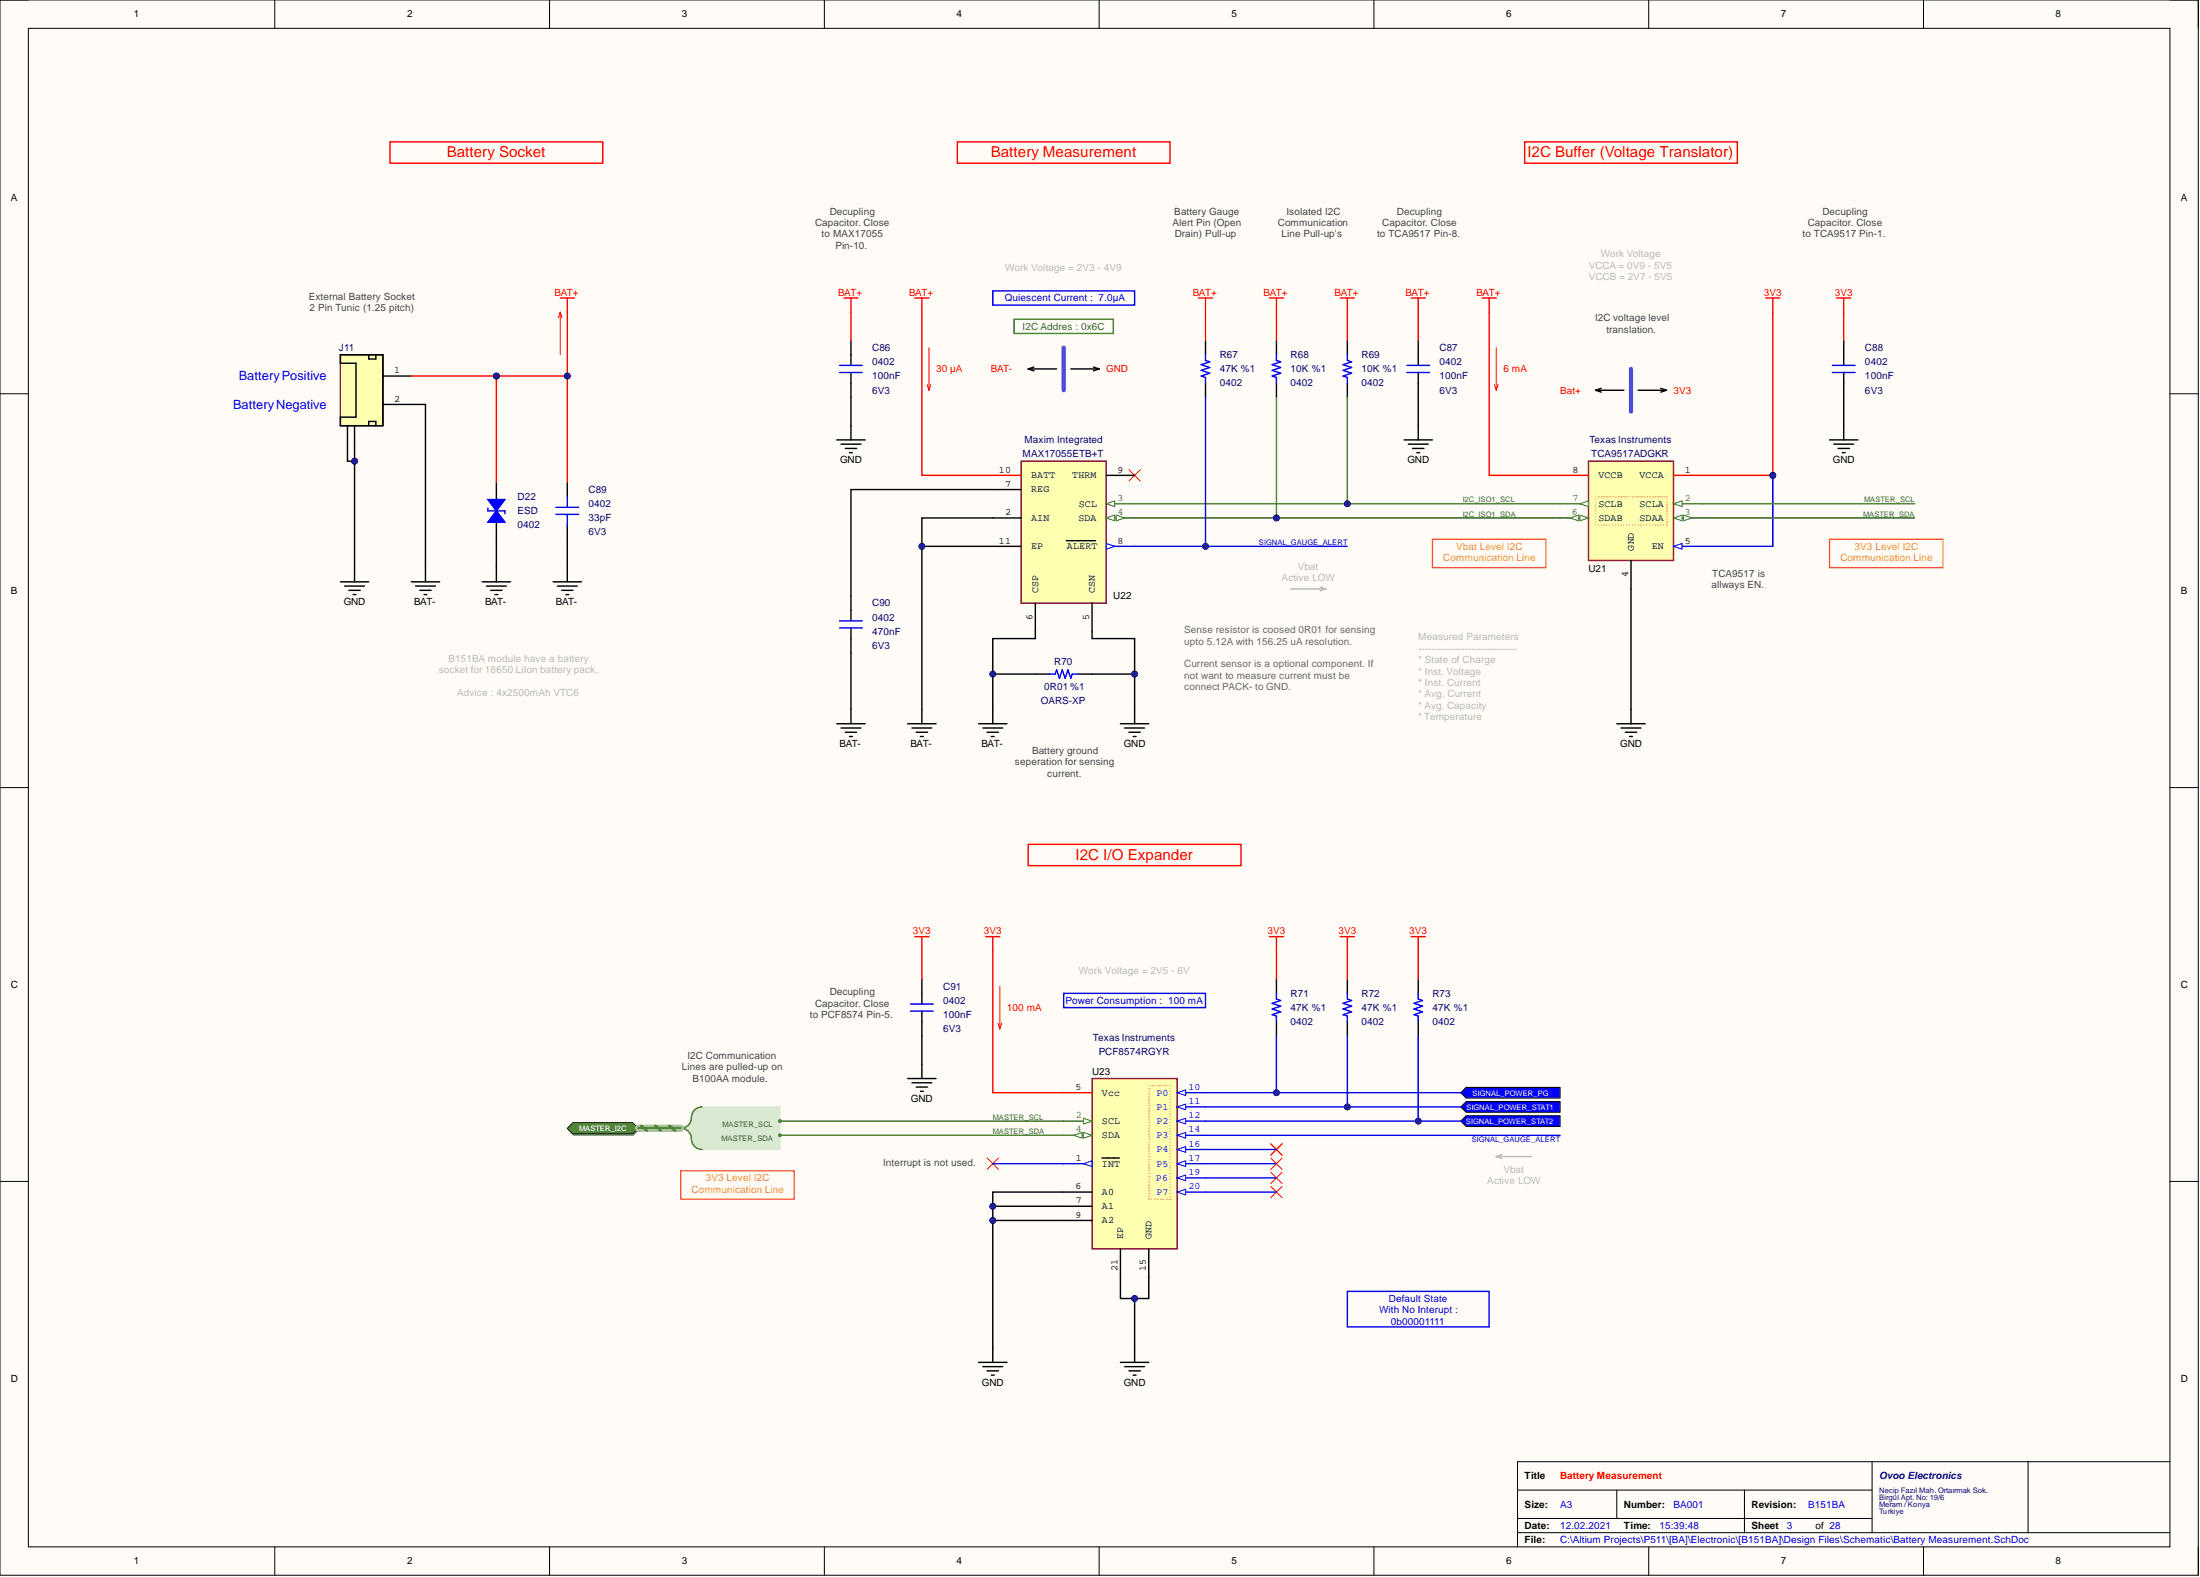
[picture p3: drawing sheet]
<svg xmlns="http://www.w3.org/2000/svg" width="393mm" height="282mm" viewBox="0 0 393 282" stroke-linecap="round" stroke-linejoin="round" font-family="sans-serif">
<path d="M0 0h393v281.6h-393z" fill-rule="evenodd" fill="#fffcf8"/>
<path d="M0 0h393v281.6h-393z" fill="none" stroke="#000" stroke-width=".18"/>
<path d="M5.1 5.1h382.9v271.4h-382.9z" fill-rule="evenodd" fill="#fffcf8"/>
<g fill="none" stroke="#000" stroke-width=".18">
<path d="M0 0h5.1M49.1 0v5.1M98.3 0v5.1M147.4 0v5.1M196.5 0v5.1M245.7 0v5.1M294.8 0v5.1M343.9 0v5.1M388 0h5v5.1M5.1 5.1h382.9v271.4h-382.9zM0 70.4h5.1M388 70.4h5"/>
<path d="M0 140.8h5.1M388 140.8h5M0 211.2h5.1M388 211.2h5M49.1 276.5v5.1M98.3 276.5v5.1M147.4 276.5v5.1M196.5 276.5v5.1M245.7 276.5v5.1M271.3 266.3h63.4M271.3 273.9h116.7M271.3 271.4h63.4"/>
<path d="M289.1 266.3v5.1M294.8 276.5v5.1M311.9 266.3v7.6M334.7 261.3v12.6M343.9 276.5v5.1M362.6 261.3v12.6M388 261.3h-116.7v15.2M393 276.5v5.1"/>
</g>
<g fill="none" stroke="#000" stroke-width=".25">
<path d="M183.8 65.9h5.1M183.8 65.9l1.1 .4M184.9 65.6l-1.1 .3M191.4 65.9h5.1M195.5 65.6l1 .3M196.5 65.9l-1 .4M149.6 129.4h5.1M150.4 130.1h3.5M151.1 130.9h2.1M151.9 131.6h.5M152.1 126.8v2.6M162.3 129.4h5.1"/>
<path d="M163 130.1h3.6M163.8 130.9h2M164.6 131.6h.5M164.8 126.8v2.6M175 129.4h5M175.7 130.1h3.6M176.5 130.9h2M177.2 131.6h.6M177.5 126.8v2.6M200.3 129.4h5.1M201.1 130.1h3.5M201.8 130.9h2.1"/>
<path d="M202.6 131.6h.5M202.9 126.8v2.6"/>
</g>
<path d="M163.6 53.3h2.5M164.8 53.3v2.5" fill="none" stroke="#f00" stroke-width=".25"/>
<path d="M201.8 84l2.1 2M203.9 84l-2.1 2" fill="none" stroke="#f00" stroke-width=".18"/>
<path d="M181.3 57.1h17.8v2.5h-17.8z" fill="none" stroke="#38761d" stroke-width=".25"/>
<path d="M190.2 62.1v7.6" fill="none" stroke="#90f" stroke-width=".76"/>
<path d="M182.6 82.4h15.2v25.4h-15.2z" fill-rule="evenodd" fill="#ffffb0"/>
<path d="M182.6 82.4h15.2v25.4h-15.2z" fill="none" stroke="#800000" stroke-width=".25"/>
<path d="M177.5 92.6h5.1" fill="none" stroke="#000" stroke-width=".25"/>
<path d="M197.8 90h5.1" fill="none" stroke="#38761d" stroke-width=".25"/>
<path d="M197.8 90l1.5-.5v1z" fill="#f8fcff"/>
<path d="M197.8 90l1.5-.5v1z" fill="none" stroke="#38761d" stroke-width=".18"/>
<path d="M197.8 92.6h5.1" fill="none" stroke="#38761d" stroke-width=".25"/>
<path d="M197.8 92.6l1.5-.5v1z" fill="#f8fcff"/>
<path d="M197.8 92.6l1.5-.5v1z" fill="none" stroke="#38761d" stroke-width=".18"/>
<path d="M199.6 92.1l1.5 .5-1.5 .5z" fill="#f8fcff"/>
<path d="M199.6 92.1l1.5 .5-1.5 .5z" fill="none" stroke="#38761d" stroke-width=".18"/>
<path d="M177.5 97.7h5.1M197.8 85h5.1M195.3 107.8v5.1" fill="none" stroke="#000" stroke-width=".25"/>
<path d="M177.5 85h5.1" fill="none" stroke="#f00" stroke-width=".25"/>
<path d="M197.8 97.7h5.1" fill="none" stroke="#00f" stroke-width=".25"/>
<path d="M197.8 97.1l1.5 .6-1.5 .5z" fill="#f8fcff"/>
<path d="M197.8 97.1l1.5 .6-1.5 .5z" fill="none" stroke="#00f" stroke-width=".18"/>
<path d="M177.5 87.5h5.1M190.6 96.6h5.3M152.1 106.5v4.5M152.1 112.2v4.5M185.1 107.8v5.1M185.1 120.5h2.5M192.7 120.5h2.6" fill="none" stroke="#000" stroke-width=".25"/>
<path d="M150.1 111h4.1M150.1 112.2h4.1M187.6 120.5h1.1l.2-.8 .5 1.5 .5-1.5 .5 1.5 .5-1.5 .5 1.5 .3-.7h1" fill="none" stroke="#00f" stroke-width=".25"/>
<path d="M256.1 96.4h20.3v5.1h-20.3zM327.1 96.4h20.3v5.1h-20.3z" fill="none" stroke="#f90" stroke-width=".25"/>
<path d="M284 82.4h15.2v17.8h-15.2z" fill-rule="evenodd" fill="#ffffb0"/>
<path d="M284 82.4h15.2v17.8h-15.2z" fill="none" stroke="#800000" stroke-width=".25"/>
<path d="M299.2 85h5.1" fill="none" stroke="#f00" stroke-width=".25"/>
<path d="M299.2 90h5.1" fill="none" stroke="#38761d" stroke-width=".25"/>
<path d="M299.2 90l1.5-.5v1z" fill="#f8fcff"/>
<path d="M299.2 90l1.5-.5v1z" fill="none" stroke="#38761d" stroke-width=".18"/>
<path d="M299.2 92.6h5.1" fill="none" stroke="#38761d" stroke-width=".25"/>
<path d="M299.2 92.6l1.5-.5v1z" fill="#f8fcff"/>
<path d="M299.2 92.6l1.5-.5v1z" fill="none" stroke="#38761d" stroke-width=".18"/>
<path d="M301 92.1l1.5 .5-1.5 .5z" fill="#f8fcff"/>
<path d="M301 92.1l1.5 .5-1.5 .5z" fill="none" stroke="#38761d" stroke-width=".18"/>
<path d="M291.6 100.2v5.1" fill="none" stroke="#000" stroke-width=".25"/>
<path d="M278.9 85h5.1" fill="none" stroke="#f00" stroke-width=".25"/>
<path d="M278.9 90h5.1" fill="none" stroke="#38761d" stroke-width=".25"/>
<path d="M282.5 90l1.5-.5v1z" fill="#f8fcff"/>
<path d="M282.5 90l1.5-.5v1z" fill="none" stroke="#38761d" stroke-width=".18"/>
<path d="M278.9 92.6h5.1" fill="none" stroke="#38761d" stroke-width=".25"/>
<path d="M282.5 92.1l1.5 .5-1.5 .5z" fill="#f8fcff"/>
<path d="M282.5 92.1l1.5 .5-1.5 .5z" fill="none" stroke="#38761d" stroke-width=".18"/>
<path d="M280.7 92.6l1.5-.5v1z" fill="#f8fcff"/>
<path d="M280.7 92.6l1.5-.5v1z" fill="none" stroke="#38761d" stroke-width=".18"/>
<path d="M299.2 97.7h5.1" fill="none" stroke="#00f" stroke-width=".25"/>
<path d="M299.2 97.7l1.5-.6v1.1z" fill="#f8fcff"/>
<path d="M299.2 97.7l1.5-.6v1.1z" fill="none" stroke="#00f" stroke-width=".18"/>
<g fill="none" stroke="#f1c232" stroke-width=".25">
<path d="M285.3 88.8h.1M285.3 89.3h.1M285.3 89.8h.1M285.3 90.3h.1M285.3 90.8h.1M285.3 91.3h.1M285.3 91.8h.1M285.3 92.3h.1M285.3 92.8h.1M285.3 93.3v.1M285.3 93.8h.1M285.8 88.8h.1"/>
<path d="M285.8 93.8h.1M286.3 88.8h.1M286.3 93.8h.1M286.8 88.8h.1M286.8 93.8h.1M287.3 88.8h.1M287.3 93.8h.1M287.8 88.8h.1M287.8 93.8h.1M288.3 88.8h.1M288.3 93.8h.1M288.8 88.8h.1"/>
<path d="M288.8 93.8h.1M289.3 88.8h.1M289.3 93.8h.1M289.8 88.8h.1M289.8 93.8h.1M290.3 88.8h.1M290.3 93.8h.1M290.9 88.8h.1M290.9 93.8h.1M291.4 88.8h.1M291.4 93.8h.1M291.9 88.8h.1"/>
<path d="M291.9 93.8h.1M292.4 88.8h.1M292.4 93.8h.1M292.9 88.8h.1M292.9 93.8h.1M293.4 88.8h.1M293.4 93.8h.1M293.9 88.8h.1M293.9 93.8h.1M294.4 88.8h.1M294.4 93.8h.1M294.9 88.8h.1"/>
<path d="M294.9 93.8h.1M295.4 88.8h.1M295.4 93.8h.1M295.9 88.8h.1M295.9 93.8h.1M296.4 88.8h.1M296.4 93.8h.1M296.9 88.8h.1M296.9 93.8h.1M297.4 88.8h.1M297.4 93.8h.1M298 93.8h.1"/>
<path d="M298 93.3h.1M298 92.8h.1M298 92.3h.1M298 91.8h.1M298 91.3h.1M298 90.8h.1M298 90.3h.1M298 89.8h.1M298 89.3h.1M298 88.8h.1"/>
</g>
<g fill="none" stroke="#f00" stroke-width=".25">
<path d="M150.9 53.3h2.5M152.1 53.3v2.5M214.3 53.3h2.5M215.5 53.3v2.5M226.9 53.3h2.6M228.2 53.3v2.5M239.6 53.3h2.6M240.9 53.3v2.5M252.3 53.3h2.5M253.6 53.3v2.5M265 53.3h2.5M266.3 53.3v2.5"/>
<path d="M315.7 53.3h2.5M317 53.3v2.5M328.4 53.3h2.5M329.6 53.3v2.5"/>
</g>
<g fill="none" stroke="#000" stroke-width=".25">
<path d="M149.6 78.6h5.1M150.4 79.4h3.5M152.1 60.9v4.4M152.1 66.6v4.4M152.1 76.1v2.5M215.5 60.9v2.5M215.5 68.5v2.5M228.2 60.9v2.5M228.2 68.5v2.5M240.9 60.9v2.5M240.9 68.5v2.5M251 78.6h5.1"/>
<path d="M251.8 79.4h3.5M253.6 60.9v4.4M253.6 66.6v4.4M253.6 76.1v2.5M285.3 69.7h5M285.3 69.7l1 .4M286.3 69.4l-1 .3M292.9 69.7h5.1M296.9 69.4l1.1 .3M298 69.7l-1.1 .4M327.1 78.6h5.1M327.9 79.4h3.5"/>
<path d="M329.6 60.9v4.4M329.6 66.6v4.4M329.6 76.1v2.5M151.1 80.1h2.1M151.9 80.9h.5M252.6 80.1h2M253.3 80.9h.5M328.6 80.1h2.1M329.4 80.9h.5M289.1 129.4h5M289.8 130.1h3.6M290.6 130.9h2"/>
<path d="M291.4 131.6h.5M291.6 126.8v2.6M200.3 243.5h5.1M201.1 244.3h3.5M201.8 245h2.1M202.6 245.8h.5M202.9 241v2.5"/>
</g>
<path d="M177.5 52h25.4v2.5h-25.4zM150.1 66.6h4.1M150.1 65.3h4.1M215.5 63.4v1l.8 .3-1.5 .5 1.5 .5-1.5 .5 1.5 .5-1.5 .5 .7 .3v1M228.2 63.4v1l.8 .3-1.5 .5 1.5 .5-1.5 .5 1.5 .5-1.5 .5 .7 .3v1M240.9 63.4v1l.8 .3-1.6 .5 1.6 .5-1.6 .5 1.6 .5-1.6 .5 .8 .3v1M251.5 66.6h4.1M251.5 65.3h4.1M327.6 66.6h4.1M327.6 65.3h4.1" fill="none" stroke="#00f" stroke-width=".25"/>
<path d="M291.6 65.9v7.7" fill="none" stroke="#90f" stroke-width=".76"/>
<path d="M230.8 105.3h6.3M236.1 104.9l1 .4M237.1 105.3l-1 .3" fill="none" stroke="#b7b7b7" stroke-width=".25"/>
<path d="M195.3 192.8h15.2v30.4h-15.2z" fill-rule="evenodd" fill="#ffffb0"/>
<path d="M195.3 192.8h15.2v30.4h-15.2z" fill="none" stroke="#800000" stroke-width=".25"/>
<path d="M190.2 208h5.1" fill="none" stroke="#00f" stroke-width=".25"/>
<path d="M193.7 208l1.6-.5v1z" fill="#f8fcff"/>
<path d="M193.7 208l1.6-.5v1z" fill="none" stroke="#00f" stroke-width=".18"/>
<path d="M197 207h3.1" fill="none" stroke="#000" stroke-width=".25"/>
<path d="M190.2 200.4h5.1" fill="none" stroke="#38761d" stroke-width=".25"/>
<path d="M193.7 199.9l1.6 .5-1.6 .5z" fill="#f8fcff"/>
<path d="M193.7 199.9l1.6 .5-1.6 .5z" fill="none" stroke="#38761d" stroke-width=".18"/>
<path d="M190.2 202.9h5.1" fill="none" stroke="#38761d" stroke-width=".25"/>
<path d="M193.7 202.4l1.6 .5-1.6 .5z" fill="#f8fcff"/>
<path d="M193.7 202.4l1.6 .5-1.6 .5z" fill="none" stroke="#38761d" stroke-width=".18"/>
<path d="M192 202.9l1.5-.5v1z" fill="#f8fcff"/>
<path d="M192 202.9l1.5-.5v1z" fill="none" stroke="#38761d" stroke-width=".18"/>
<path d="M190.2 195.3h5.1" fill="none" stroke="#f00" stroke-width=".25"/>
<path d="M190.2 213.1h5.1M190.2 215.6h5.1M190.2 218.1h5.1" fill="none" stroke="#000" stroke-width=".25"/>
<path d="M210.5 195.3h5" fill="none" stroke="#00f" stroke-width=".25"/>
<path d="M210.5 195.3l1.5-.5v1z" fill="#f8fcff"/>
<path d="M210.5 195.3l1.5-.5v1z" fill="none" stroke="#00f" stroke-width=".18"/>
<path d="M210.5 197.8h5" fill="none" stroke="#00f" stroke-width=".25"/>
<path d="M210.5 197.8l1.5-.5v1.1z" fill="#f8fcff"/>
<path d="M210.5 197.8l1.5-.5v1.1z" fill="none" stroke="#00f" stroke-width=".18"/>
<path d="M210.5 200.4h5" fill="none" stroke="#00f" stroke-width=".25"/>
<path d="M210.5 200.4l1.5-.5v1z" fill="#f8fcff"/>
<path d="M210.5 200.4l1.5-.5v1z" fill="none" stroke="#00f" stroke-width=".18"/>
<path d="M210.5 202.9h5" fill="none" stroke="#00f" stroke-width=".25"/>
<path d="M210.5 202.9l1.5-.5v1z" fill="#f8fcff"/>
<path d="M210.5 202.9l1.5-.5v1z" fill="none" stroke="#00f" stroke-width=".18"/>
<path d="M205.4 223.2v5.1" fill="none" stroke="#000" stroke-width=".25"/>
<path d="M210.5 205.5h5" fill="none" stroke="#00f" stroke-width=".25"/>
<path d="M210.5 205.5l1.5-.5v1z" fill="#f8fcff"/>
<path d="M210.5 205.5l1.5-.5v1z" fill="none" stroke="#00f" stroke-width=".18"/>
<path d="M210.5 208h5" fill="none" stroke="#00f" stroke-width=".25"/>
<path d="M210.5 208l1.5-.5v1z" fill="#f8fcff"/>
<path d="M210.5 208l1.5-.5v1z" fill="none" stroke="#00f" stroke-width=".18"/>
<path d="M210.5 210.5h5" fill="none" stroke="#00f" stroke-width=".25"/>
<path d="M210.5 210.5l1.5-.5v1z" fill="#f8fcff"/>
<path d="M210.5 210.5l1.5-.5v1z" fill="none" stroke="#00f" stroke-width=".18"/>
<path d="M210.5 213.1h5" fill="none" stroke="#00f" stroke-width=".25"/>
<path d="M210.5 213.1l1.5-.5v1z" fill="#f8fcff"/>
<path d="M210.5 213.1l1.5-.5v1z" fill="none" stroke="#00f" stroke-width=".18"/>
<g fill="none" stroke="#000" stroke-width=".25">
<path d="M164.8 175v4.5M228.2 175v2.6M240.9 175v2.6M253.6 175v2.6M162.3 192.8h5.1M163 193.5h3.6M163.8 194.3h2M164.6 195.1h.5M164.8 180.7v4.5M164.8 190.2v2.6M228.2 182.6v2.6M240.9 182.6v2.6"/>
<path d="M253.6 182.6v2.6M200.3 223.2v5.1M175 243.5h5M175.7 244.3h3.6M176.5 245h2M177.2 245.8h.6M177.5 241v2.5"/>
</g>
<g fill="none" stroke="#f1c232" stroke-width=".25">
<path d="M205.4 199.6h.1M205.4 199.1h.1M205.4 198.6h.1M205.4 198.1h.1M205.4 197.6h.1M205.4 197.1h.1M205.4 196.6h.1M205.4 196.1h.1M205.4 195.6h.1M205.4 195.1h.1M205.4 194.6h.1M205.4 194h.1"/>
<path d="M205.9 194h.1M206.5 194h.1M207 194h.1M207.6 194h.1M208.1 194h.1M208.7 194h.1M209.2 194v.1M209.2 194.6h.1M209.2 195.1h.1M209.2 195.6h.1M209.2 196.1h.1M209.2 196.6h.1"/>
<path d="M209.2 197.1h.1M209.2 197.6h.1M209.2 198.1h.1M209.2 198.6h.1M209.2 199.1h.1M209.2 199.6h.1M205.4 214.3h.1M205.4 213.8h.1M205.4 213.3h.1M205.4 212.8h.1M205.4 212.3h.1M205.4 211.8h.1"/>
<path d="M205.4 211.3h.1M205.4 210.8h.1M205.4 210.3h.1M205.4 209.8h.1M205.4 209.3h.1M205.4 208.8h.1M205.4 208.2h.1M205.4 207.7h.1M205.4 207.2h.1M205.4 206.7h.1M205.4 206.2h.1M205.4 205.7h.1"/>
<path d="M205.4 205.2h.1M205.4 204.7h.1M205.4 204.2h.1M205.4 203.7h.1M205.4 203.2h.1M205.4 202.7h.1M205.4 202.2h.1M205.4 201.7h.1M205.4 201.1h.1M205.4 200.6h.1M205.4 200.1h.1M205.9 214.3h.1"/>
<path d="M206.5 214.3h.1M207 214.3h.1M207.6 214.3h.1M208.1 214.3h.1M208.7 214.3h.1M209.2 214.3h.1M209.2 200.1h.1M209.2 200.6h.1M209.2 201.1v.1M209.2 201.7h.1M209.2 202.2h.1M209.2 202.7h.1"/>
<path d="M209.2 203.2h.1M209.2 203.7h.1M209.2 204.2h.1M209.2 204.7h.1M209.2 205.2h.1M209.2 205.7h.1M209.2 206.2h.1M209.2 206.7h.1M209.2 207.2h.1M209.2 207.7v.1M209.2 208.2v.1M209.2 208.8h.1"/>
<path d="M209.2 209.3h.1M209.2 209.8h.1M209.2 210.3h.1M209.2 210.8h.1M209.2 211.3h.1M209.2 211.8h.1M209.2 212.3h.1M209.2 212.8h.1M209.2 213.3h.1M209.2 213.8h.1"/>
</g>
<g fill="none" stroke="#f00" stroke-width=".18">
<path d="M178.8 176.3v7.6M178.4 182.9l.4 1M179.1 182.9l-.3 1M176.5 207l2 2M178.5 207l-2 2M227.2 204.4l2 2.1M227.2 209.5l2 2M227.2 212.1l2 2M227.2 207l2 2M229.2 204.4l-2 2.1M229.2 209.5l-2 2M229.2 212.1l-2 2"/>
<path d="M229.2 207l-2 2"/>
</g>
<path d="M163.6 167.4h2.5M164.8 167.4v2.5M176.2 167.4h2.6M177.5 167.4v2.5M226.9 167.4h2.6M228.2 167.4v2.5M239.6 167.4h2.6M240.9 167.4v2.5M252.3 167.4h2.5M253.6 167.4v2.5" fill="none" stroke="#f00" stroke-width=".25"/>
<path d="M162.8 179.5h4.1M190.2 177.6h25.3v2.5h-25.3zM228.2 177.6v1l.8 .2-1.5 .5 1.5 .5-1.5 .5 1.5 .6-1.5 .5 .7 .2v1M240.9 177.6v1l.8 .2-1.6 .5 1.6 .5-1.6 .5 1.6 .6-1.6 .5 .8 .2v1M253.6 177.6v1l.7 .2-1.5 .5 1.5 .5-1.5 .5 1.5 .6-1.5 .5 .8 .2v1M162.8 180.7h4.1M240.9 230.8h25.4v6.4h-25.4z" fill="none" stroke="#00f" stroke-width=".25"/>
<path d="M124.6 198.1l.9-.3h14v7.7h-14a1.97 1.97 0 0 1-1.9-2.4l-.5-.8-.9-.6 .9-.7 .5-.8 .3-1.4z" fill-rule="evenodd" fill="#d9ead3"/>
<path d="M124.6 198.1l.9-.3h14v7.7h-14a1.97 1.97 0 0 1-1.9-2.4l-.5-.8-.9-.6 .9-.7 .5-.8 .3-1.4z" fill="none" stroke="#d9ead3" stroke-width=".18"/>
<path d="M125.5 197.8a2.07 2.07 0 0 0-1.9 2.5 1.89 1.89 0 0 1-1.9 1.4 1.9 1.9 0 0 1 1.9 1.9 1.9 1.9 0 0 0 1.9 1.9" fill="none" stroke="#38761d" stroke-width=".25"/>
<circle cx="139.5" cy="202.9" r=".25" fill="#38761d"/>
<circle cx="139.5" cy="202.9" r=".25" fill="none" stroke="#38761d" stroke-width=".18"/>
<circle cx="139.5" cy="200.4" r=".25" fill="#38761d"/>
<circle cx="139.5" cy="200.4" r=".25" fill="none" stroke="#38761d" stroke-width=".18"/>
<path d="M101.6 201.9l1-1h10.6l1 1-1 1h-10.6z" fill-rule="evenodd" fill="#8ba480"/>
<path d="M101.6 201.9l1-1h10.6l1 1-1 1h-10.6z" fill="none" stroke="#77906c" stroke-width=".18"/>
<path d="M101.4 201.7l1-1h10.7l1 1-1 1h-10.7z" fill-rule="evenodd" fill="#609e45"/>
<path d="M101.4 201.7l1-1h10.7l1 1-1 1h-10.7z" fill="none" stroke="#003a00" stroke-width=".18"/>
<path d="M121.7 209.3h20.3v5h-20.3z" fill="none" stroke="#f90" stroke-width=".25"/>
<path d="M262.1 194.4h16.8v1.9h-16.8l-.9-1z" fill-rule="evenodd" fill="#00f"/>
<path d="M262.1 194.4h16.8v1.9h-16.8l-.9-1z" fill="none" stroke="#000" stroke-width=".18"/>
<path d="M262.1 196.9h16.8v1.9h-16.8l-.9-1z" fill-rule="evenodd" fill="#00f"/>
<path d="M262.1 196.9h16.8v1.9h-16.8l-.9-1z" fill="none" stroke="#000" stroke-width=".18"/>
<path d="M262.1 199.4h16.8v1.9h-16.8l-.9-.9z" fill-rule="evenodd" fill="#00f"/>
<path d="M262.1 199.4h16.8v1.9h-16.8l-.9-.9z" fill="none" stroke="#000" stroke-width=".18"/>
<path d="M100.2 53.3h2.5M101.4 53.3v2.5" fill="none" stroke="#f00" stroke-width=".25"/>
<path d="M62.1 76.1v2.5M63.4 76.1v2.5M86.2 104h5.1M87 104.8h3.5M87.7 105.5h2.1M88.5 106.3h.5M88.8 101.5v2.5" fill="none" stroke="#000" stroke-width=".25"/>
<path d="M60.9 63.4h7.6v12.7h-7.6z" fill-rule="evenodd" fill="#ffffb0"/>
<path d="M60.9 63.4h7.6v12.7h-7.6z" fill="none" stroke="#800000" stroke-width=".25"/>
<g fill="none" stroke="#000" stroke-width=".25">
<path d="M60.9 63.4h7.6v12.7h-7.6v-1.5h2.7v-9.7h-2.7zM65.9 63.4v.8h1.3v-.8M65.9 76.1v-.8h1.3v.8M68.5 67.2h5M68.5 72.3h5M88.8 86.2v4.1M88.8 92.3v4.1M60.9 104h5M61.6 104.8h3.6M62.4 105.5h2M63.1 106.3h.5M63.4 101.5v2.5"/>
<path d="M73.5 104h5.1M74.3 104.8h3.5M75.1 105.5h2M75.8 106.3h.5M76.1 101.5v2.5"/>
</g>
<path d="M87.2 91.3h3.1" fill="none" stroke="#00f" stroke-width=".25"/>
<path d="M88.8 91.3l1.5 2h-3.1z" fill="#00f"/>
<path d="M87.2 90.8v.5M88.8 91.3l1.5 2h-3.1zM90.3 91.3v.5" fill="none" stroke="#00f" stroke-width=".25"/>
<path d="M87.2 89.3h3.1l-1.5 2z" fill="#00f"/>
<path d="M87.2 89.3h3.1l-1.5 2zM99.4 90.7h4.1M99.4 91.9h4.1M101.4 88.8v1.9M101.4 91.9v1.9" fill="none" stroke="#00f" stroke-width=".25"/>
<path d="M62.1 78.6v3.8h1.3M101.4 86.2v2.6M101.4 93.8v2.6M98.9 104h5.1M99.7 104.8h3.5M100.4 105.5h2M101.2 106.3h.5M101.4 101.5v2.5" fill="none" stroke="#000" stroke-width=".25"/>
<path d="M100.2 55.8v7.6M100.2 55.8l-.4 1M100.2 55.8l.3 1M165.8 68.7l.3 1M166.1 62.1v7.6M166.4 68.7l-.3 1M267.2 68.7l.3 1M267.5 62.1v7.6M267.9 68.7l-.4 1" fill="none" stroke="#f00" stroke-width=".18"/>
<path d="M267.5 206.7h6.4M267.5 206.7l1 .4M268.5 206.4l-1 .3" fill="none" stroke="#b7b7b7" stroke-width=".25"/>
<path d="M69.7 25.4h38.1v3.8h-38.1zM171.2 25.4h38v3.8h-38zM272.6 25.4h38v3.8h-38zM329.6 55.8v5.1M183.8 150.9h38.1v3.8h-38.1z" fill="none" stroke="#f00" stroke-width=".25"/>
<path d="M114.1 201.7h7.6" fill="none" stroke="#92d077" stroke-width="1.3"/>
<path d="M114.6 201.2l1 .9M117.2 201.2l1 .9M119.7 201.2l1 .9" fill="none" stroke="#38761d" stroke-width=".38"/>
<path d="M114.1 201.7h7.6" fill="none" stroke="#38761d" stroke-width=".25"/>
<circle cx="63.4" cy="82.4" r=".51" fill="#000080"/>
<circle cx="63.4" cy="82.4" r=".51" fill="none" stroke="#000080" stroke-width=".18"/>
<path d="M73.5 72.3h2.6v29.2" fill="none" stroke="#000" stroke-width=".25"/>
<path d="M73.5 67.2h15.3" fill="none" stroke="#f00" stroke-width=".25"/>
<circle cx="88.8" cy="67.2" r=".51" fill="#000080"/>
<circle cx="88.8" cy="67.2" r=".51" fill="none" stroke="#000080" stroke-width=".18"/>
<path d="M101.4 55.8v11.4h-12.6" fill="none" stroke="#f00" stroke-width=".25"/>
<circle cx="88.8" cy="67.2" r=".51" fill="#000080"/>
<circle cx="88.8" cy="67.2" r=".51" fill="none" stroke="#000080" stroke-width=".18"/>
<circle cx="101.4" cy="67.2" r=".51" fill="#000080"/>
<circle cx="101.4" cy="67.2" r=".51" fill="none" stroke="#000080" stroke-width=".18"/>
<path d="M139.5 202.9h50.7M139.5 200.4h50.7" fill="none" stroke="#38761d" stroke-width=".25"/>
<path d="M164.8 97.7h12.7M177.5 87.5h-25.4v19" fill="none" stroke="#000" stroke-width=".25"/>
<circle cx="164.8" cy="97.7" r=".51" fill="#000080"/>
<circle cx="164.8" cy="97.7" r=".51" fill="none" stroke="#000080" stroke-width=".18"/>
<path d="M177.5 92.6h-12.7v34.2" fill="none" stroke="#000" stroke-width=".25"/>
<circle cx="164.8" cy="97.7" r=".51" fill="#000080"/>
<circle cx="164.8" cy="97.7" r=".51" fill="none" stroke="#000080" stroke-width=".18"/>
<path d="M164.8 55.8v29.2h12.7" fill="none" stroke="#f00" stroke-width=".25"/>
<path d="M177.5 218.1h12.7" fill="none" stroke="#000" stroke-width=".25"/>
<circle cx="177.5" cy="218.1" r=".51" fill="#000080"/>
<circle cx="177.5" cy="218.1" r=".51" fill="none" stroke="#000080" stroke-width=".18"/>
<path d="M177.5 215.6h12.7" fill="none" stroke="#000" stroke-width=".25"/>
<circle cx="177.5" cy="215.6" r=".51" fill="#000080"/>
<circle cx="177.5" cy="215.6" r=".51" fill="none" stroke="#000080" stroke-width=".18"/>
<path d="M190.2 213.1h-12.7v27.9" fill="none" stroke="#000" stroke-width=".25"/>
<circle cx="177.5" cy="218.1" r=".51" fill="#000080"/>
<circle cx="177.5" cy="218.1" r=".51" fill="none" stroke="#000080" stroke-width=".18"/>
<circle cx="177.5" cy="215.6" r=".51" fill="#000080"/>
<circle cx="177.5" cy="215.6" r=".51" fill="none" stroke="#000080" stroke-width=".18"/>
<path d="M177.5 208h12.7" fill="none" stroke="#00f" stroke-width=".25"/>
<path d="M177.5 169.9v25.4h12.7" fill="none" stroke="#f00" stroke-width=".25"/>
<path d="M177.5 120.5h7.6" fill="none" stroke="#000" stroke-width=".25"/>
<circle cx="177.5" cy="120.5" r=".51" fill="#000080"/>
<circle cx="177.5" cy="120.5" r=".51" fill="none" stroke="#000080" stroke-width=".18"/>
<path d="M185.1 112.9v1.2h-7.6v12.7" fill="none" stroke="#000" stroke-width=".25"/>
<circle cx="177.5" cy="120.5" r=".51" fill="#000080"/>
<circle cx="177.5" cy="120.5" r=".51" fill="none" stroke="#000080" stroke-width=".18"/>
<path d="M195.3 120.5h7.6" fill="none" stroke="#000" stroke-width=".25"/>
<circle cx="202.9" cy="120.5" r=".51" fill="#000080"/>
<circle cx="202.9" cy="120.5" r=".51" fill="none" stroke="#000080" stroke-width=".18"/>
<path d="M195.3 112.9v1.2h7.6v12.7" fill="none" stroke="#000" stroke-width=".25"/>
<circle cx="202.9" cy="120.5" r=".51" fill="#000080"/>
<circle cx="202.9" cy="120.5" r=".51" fill="none" stroke="#000080" stroke-width=".18"/>
<path d="M200.3 228.3v3.8h5.1v-3.8" fill="none" stroke="#000" stroke-width=".25"/>
<circle cx="202.9" cy="232.1" r=".51" fill="#000080"/>
<circle cx="202.9" cy="232.1" r=".51" fill="none" stroke="#000080" stroke-width=".18"/>
<path d="M202.9 97.7h38" fill="none" stroke="#00f" stroke-width=".25"/>
<circle cx="215.5" cy="97.7" r=".51" fill="#000080"/>
<circle cx="215.5" cy="97.7" r=".51" fill="none" stroke="#000080" stroke-width=".18"/>
<path d="M202.9 92.6h76" fill="none" stroke="#38761d" stroke-width=".25"/>
<circle cx="228.2" cy="92.6" r=".51" fill="#000080"/>
<circle cx="228.2" cy="92.6" r=".51" fill="none" stroke="#000080" stroke-width=".18"/>
<path d="M202.9 90h76" fill="none" stroke="#38761d" stroke-width=".25"/>
<circle cx="240.9" cy="90" r=".51" fill="#000080"/>
<circle cx="240.9" cy="90" r=".51" fill="none" stroke="#000080" stroke-width=".18"/>
<path d="M215.5 200.4h45.7M215.5 213.1h12.7M215.5 210.5h12.7M215.5 208h12.7M215.5 205.5h12.7M215.5 202.9h63.4" fill="none" stroke="#00f" stroke-width=".25"/>
<circle cx="253.6" cy="200.4" r=".51" fill="#000080"/>
<circle cx="253.6" cy="200.4" r=".51" fill="none" stroke="#000080" stroke-width=".18"/>
<path d="M215.5 197.8h45.7" fill="none" stroke="#00f" stroke-width=".25"/>
<circle cx="240.9" cy="197.8" r=".51" fill="#000080"/>
<circle cx="240.9" cy="197.8" r=".51" fill="none" stroke="#000080" stroke-width=".18"/>
<path d="M215.5 195.3h45.7" fill="none" stroke="#00f" stroke-width=".25"/>
<circle cx="228.2" cy="195.3" r=".51" fill="#000080"/>
<circle cx="228.2" cy="195.3" r=".51" fill="none" stroke="#000080" stroke-width=".18"/>
<path d="M266.3 55.8v29.2h12.6" fill="none" stroke="#f00" stroke-width=".25"/>
<path d="M317 85v12.7h-12.7" fill="none" stroke="#00f" stroke-width=".25"/>
<circle cx="317" cy="85" r=".51" fill="#000080"/>
<circle cx="317" cy="85" r=".51" fill="none" stroke="#000080" stroke-width=".18"/>
<path d="M304.3 92.6h38M304.3 90h38" fill="none" stroke="#38761d" stroke-width=".25"/>
<path d="M304.3 85h12.7" fill="none" stroke="#f00" stroke-width=".25"/>
<circle cx="317" cy="85" r=".51" fill="#000080"/>
<circle cx="317" cy="85" r=".51" fill="none" stroke="#000080" stroke-width=".18"/>
<path d="M63.4 78.6v22.9" fill="none" stroke="#000" stroke-width=".25"/>
<circle cx="63.4" cy="82.4" r=".51" fill="#000080"/>
<circle cx="63.4" cy="82.4" r=".51" fill="none" stroke="#000080" stroke-width=".18"/>
<path d="M88.8 96.4v5.1" fill="none" stroke="#000" stroke-width=".25"/>
<path d="M88.8 67.2v19" fill="none" stroke="#f00" stroke-width=".25"/>
<circle cx="88.8" cy="67.2" r=".51" fill="#000080"/>
<circle cx="88.8" cy="67.2" r=".51" fill="none" stroke="#000080" stroke-width=".18"/>
<path d="M101.4 96.4v5.1" fill="none" stroke="#000" stroke-width=".25"/>
<path d="M101.4 67.2v19" fill="none" stroke="#f00" stroke-width=".25"/>
<circle cx="101.4" cy="67.2" r=".51" fill="#000080"/>
<circle cx="101.4" cy="67.2" r=".51" fill="none" stroke="#000080" stroke-width=".18"/>
<path d="M152.1 71v5.1M152.1 116.7v10.1M164.8 185.2v5M202.9 232.1v8.9" fill="none" stroke="#000" stroke-width=".25"/>
<path d="M152.1 55.8v5.1M164.8 169.9v5.1" fill="none" stroke="#f00" stroke-width=".25"/>
<circle cx="202.9" cy="232.1" r=".51" fill="#000080"/>
<circle cx="202.9" cy="232.1" r=".51" fill="none" stroke="#000080" stroke-width=".18"/>
<path d="M215.5 71v26.7" fill="none" stroke="#00f" stroke-width=".25"/>
<circle cx="215.5" cy="97.7" r=".51" fill="#000080"/>
<circle cx="215.5" cy="97.7" r=".51" fill="none" stroke="#000080" stroke-width=".18"/>
<path d="M215.5 55.8v5.1" fill="none" stroke="#f00" stroke-width=".25"/>
<path d="M228.2 185.2v10.1" fill="none" stroke="#00f" stroke-width=".25"/>
<circle cx="228.2" cy="195.3" r=".51" fill="#000080"/>
<circle cx="228.2" cy="195.3" r=".51" fill="none" stroke="#000080" stroke-width=".18"/>
<path d="M228.2 169.9v5.1" fill="none" stroke="#f00" stroke-width=".25"/>
<path d="M228.2 71v21.6" fill="none" stroke="#38761d" stroke-width=".25"/>
<circle cx="228.2" cy="92.6" r=".51" fill="#000080"/>
<circle cx="228.2" cy="92.6" r=".51" fill="none" stroke="#000080" stroke-width=".18"/>
<path d="M228.2 55.8v5.1" fill="none" stroke="#f00" stroke-width=".25"/>
<path d="M240.9 185.2v12.6" fill="none" stroke="#00f" stroke-width=".25"/>
<circle cx="240.9" cy="197.8" r=".51" fill="#000080"/>
<circle cx="240.9" cy="197.8" r=".51" fill="none" stroke="#000080" stroke-width=".18"/>
<path d="M240.9 169.9v5.1" fill="none" stroke="#f00" stroke-width=".25"/>
<path d="M240.9 71v19" fill="none" stroke="#38761d" stroke-width=".25"/>
<circle cx="240.9" cy="90" r=".51" fill="#000080"/>
<circle cx="240.9" cy="90" r=".51" fill="none" stroke="#000080" stroke-width=".18"/>
<path d="M240.9 55.8v5.1" fill="none" stroke="#f00" stroke-width=".25"/>
<path d="M253.6 185.2v15.2" fill="none" stroke="#00f" stroke-width=".25"/>
<circle cx="253.6" cy="200.4" r=".51" fill="#000080"/>
<circle cx="253.6" cy="200.4" r=".51" fill="none" stroke="#000080" stroke-width=".18"/>
<path d="M253.6 55.8v5.1M317 55.8v29.2M253.6 169.9v5.1" fill="none" stroke="#f00" stroke-width=".25"/>
<path d="M253.6 71v5.1M291.6 105.3v21.5" fill="none" stroke="#000" stroke-width=".25"/>
<circle cx="317" cy="85" r=".51" fill="#000080"/>
<circle cx="317" cy="85" r=".51" fill="none" stroke="#000080" stroke-width=".18"/>
<path d="M329.6 71v5.1" fill="none" stroke="#000" stroke-width=".25"/>
<g font-size="2.7" fill="#f00">
<text x="79.9" y="28.1">Battery Socket</text>
<text x="177.2" y="28.1">Battery Measurement</text>
<text x="273.1" y="28.1">I2C Buffer (Voltage Translator)</text>
<text x="192.3" y="153.6">I2C I/O Expander</text>
</g>
<g font-size="2.3" fill="#00f">
<text x="42.7" y="68">BatteryPositive</text>
<text x="41.7" y="73">BatteryNegative</text>
</g>
<g font-size="1.8">
<text x="23.9" y="3.1">1</text>
<text x="72.8" y="3.1">2</text>
<text x="121.9" y="3.1">3</text>
<text x="171" y="3.1">4</text>
<text x="220.2" y="3.1">5</text>
<text x="269.3" y="3.1">6</text>
<text x="318.4" y="3.1">7</text>
<text x="367.5" y="3.1">8</text>
<text x="1.9" y="35.8">A</text>
<text x="389.9" y="35.8">A</text>
<text x="70.5" y="66.7">1</text>
<text x="70.5" y="71.8">2</text>
<text x="150.2" y="82.8">GND</text>
<text x="251.6" y="82.8">GND</text>
<text x="327.7" y="82.8">GND</text>
<text x="178.6" y="84.5">10</text>
<text x="179.7" y="87">7</text>
<text x="184.3" y="85.5">BATT</text>
<text x="184.3" y="88">REG</text>
<text x="191.7" y="85.5">THRM</text>
<text x="199.8" y="84.5">9</text>
<text x="281.1" y="84.5">8</text>
<text x="285.8" y="85.5">VCCB</text>
<text x="293.1" y="85.5">VCCA</text>
<text x="301.2" y="84.5">1</text>
<text x="179.7" y="92.1">2</text>
<text x="184.3" y="93.1">AIN</text>
<text x="192.8" y="93.1">SDA</text>
<text x="192.9" y="90.5">SCL</text>
<text x="285.8" y="90.5">SCLB</text>
<text x="285.8" y="93.1">SDAB</text>
<text x="293.1" y="90.5">SCLA</text>
<text x="293.1" y="93.1">SDAA</text>
<text x="178.6" y="97.1">11</text>
<text x="184.3" y="98.2">EP</text>
<text x="190.8" y="98.2">ALERT</text>
<text x="199.8" y="97.1">8</text>
<text x="292.1" y="98.4" transform="rotate(-90 292.1 98.4)">GND</text>
<text x="295.3" y="98.2">EN</text>
<text x="301.2" y="97.1">5</text>
<text x="1.9" y="106.2">B</text>
<text x="185.6" y="106" transform="rotate(-90 185.6 106)">CSP</text>
<text x="195.8" y="106" transform="rotate(-90 195.8 106)">CSN</text>
<text x="199.1" y="107.1">U22</text>
<text x="284" y="102.3">U21</text>
<text x="291.1" y="103.1" transform="rotate(-90 291.1 103.1)">4</text>
<text x="389.9" y="106.2">B</text>
<text x="61.4" y="108.1">GND</text>
<text x="74" y="108.1">BAT-</text>
<text x="86.7" y="108.1">BAT-</text>
<text x="99.4" y="108.1">BAT-</text>
<text x="184.6" y="110.8" transform="rotate(-90 184.6 110.8)">6</text>
<text x="194.7" y="110.8" transform="rotate(-90 194.7 110.8)">5</text>
<text x="150.1" y="133.5">BAT-</text>
<text x="162.8" y="133.5">BAT-</text>
<text x="175.5" y="133.5">BAT-</text>
<text x="200.9" y="133.5">GND</text>
<text x="289.7" y="133.5">GND</text>
<text x="1.9" y="176.6">C</text>
<text x="389.9" y="176.6">C</text>
<text x="162.9" y="196.9">GND</text>
<text x="192.3" y="194.8">5</text>
<text x="195.3" y="192.1">U23</text>
<text x="197" y="195.8">Vcc</text>
<text x="197" y="200.9">SCL</text>
<text x="197" y="203.4">SDA</text>
<text x="192.4" y="207.5">1</text>
<text x="197" y="208.5">INT</text>
<text x="192.3" y="212.6">6</text>
<text x="192.4" y="215.1">7</text>
<text x="197" y="213.6">A0</text>
<text x="192.3" y="217.6">9</text>
<text x="197" y="216.1">A1</text>
<text x="197" y="218.6">A2</text>
<text x="200.8" y="221.4" transform="rotate(-90 200.8 221.4)">EP</text>
<text x="205.9" y="221.4" transform="rotate(-90 205.9 221.4)">GND</text>
<text x="199.8" y="227.2" transform="rotate(-90 199.8 227.2)">21</text>
<text x="204.9" y="227.2" transform="rotate(-90 204.9 227.2)">15</text>
<text x="1.9" y="247">D</text>
<text x="175.6" y="247.7">GND</text>
<text x="200.9" y="247.7">GND</text>
<text x="389.9" y="247">D</text>
<text x="272.6" y="264.4">Title</text>
<text x="272.6" y="269.5">Size:</text>
<text x="290.3" y="269.5">Number:</text>
<text x="313.2" y="269.5">Revision:</text>
<text x="272.6" y="273.3">Date:</text>
<text x="272.6" y="275.8">File:</text>
<text x="290.3" y="273.3">Time:</text>
<text x="313.2" y="273.3">Sheet</text>
<text x="324.6" y="273.3">of 28</text>
<text x="23.9" y="279.6">1</text>
<text x="72.8" y="279.6">2</text>
<text x="121.9" y="279.6">3</text>
<text x="171" y="279.6">4</text>
<text x="220.2" y="279.6">5</text>
<text x="269.3" y="279.6">6</text>
<text x="318.4" y="279.6">7</text>
<text x="367.5" y="279.6">8</text>
</g>
<g font-size="1.8" fill="#434343">
<text x="145.7" y="40.4">Capacitor. Close</text>
<text x="148.3" y="38.4">Decupling</text>
<text x="209.6" y="40.4">Alert Pin (Open</text>
<text x="210" y="38.4">Battery Gauge</text>
<text x="228.5" y="40.4">Communication</text>
<text x="230" y="38.4">Isolated I2C</text>
<text x="247.2" y="40.4">Capacitor. Close</text>
<text x="249.8" y="38.4">Decupling</text>
<text x="323.2" y="40.4">Capacitor. Close</text>
<text x="325.8" y="38.4">Decupling</text>
<text x="146.9" y="42.4">to MAX17055</text>
<text x="149.4" y="44.5">Pin-10.</text>
<text x="210" y="42.4">Drain) Pull-up</text>
<text x="229.1" y="42.4">Line Pull-up's</text>
<text x="246.2" y="42.4">to TCA9517 Pin-8.</text>
<text x="322.3" y="42.4">to TCA9517 Pin-1.</text>
<text x="55.2" y="53.6">External Battery Socket</text>
<text x="55.4" y="55.6">2 Pin Tunic (1.25 pitch)</text>
<text x="285.2" y="57.4">I2C voltage level</text>
<text x="287.2" y="59.4">translation.</text>
<text x="306" y="105.1">allways EN.</text>
<text x="306.1" y="103.1">TCA9517 is</text>
<text x="181.5" y="136.8">seperation for sensing</text>
<text x="184.5" y="134.8">Battery ground</text>
<text x="187.2" y="138.8">current.</text>
<text x="145.7" y="179.9">Capacitor. Close</text>
<text x="148.3" y="177.9">Decupling</text>
<text x="144.8" y="182">to PCF8574 Pin-5.</text>
<text x="121.9" y="191.3">Lines are pulled-up on</text>
<text x="122.9" y="189.3">I2C Communication</text>
<text x="123.8" y="193.4">B100AA module.</text>
<text x="157.9" y="208.3">Interrupt is not used.</text>
</g>
<g font-size="1.8" fill="#b7b7b7">
<text x="286.2" y="46">Work Voltage</text>
<text x="179.7" y="48.5">Work Voltage = 2V3 - 4V9</text>
<text x="284.1" y="48">VCCA = 0V9 - 5V5</text>
<text x="284.1" y="50">VCCB = 2V7 - 5V5</text>
<text x="232" y="101.8">Vbat</text>
<text x="229.1" y="103.8">Active LOW</text>
<text x="80.2" y="118.3">B151BA module have a battery</text>
<text x="253.6" y="114.5">Measured Parameters</text>
<text x="253.6" y="116.5">------------------------------</text>
<text x="253.6" y="118.5">* State of Charge</text>
<text x="78.4" y="120.3">socket for 18650 LiIon battery pack.</text>
<text x="81.7" y="124.4">Advice : 4x2500mAh VTC6</text>
<text x="253.6" y="120.6">* Inst. Voltage</text>
<text x="253.6" y="122.6">* Inst. Current</text>
<text x="253.6" y="124.6">* Avg. Current</text>
<text x="253.6" y="126.7">* Avg. Capacity</text>
<text x="253.6" y="128.7">* Temperature</text>
<text x="192.9" y="174.1">Work Voltage = 2V5 - 6V</text>
<text x="268.8" y="209.6">Vbat</text>
<text x="265.9" y="211.6">Active LOW</text>
</g>
<g font-size="1.8" fill="#f00">
<text x="99.1" y="52.8">BAT+</text>
<text x="149.9" y="52.8">BAT+</text>
<text x="162.5" y="52.8">BAT+</text>
<text x="213.3" y="52.8">BAT+</text>
<text x="225.9" y="52.8">BAT+</text>
<text x="238.6" y="52.8">BAT+</text>
<text x="251.3" y="52.8">BAT+</text>
<text x="264" y="52.8">BAT+</text>
<text x="315.4" y="52.8">3V3</text>
<text x="328" y="52.8">3V3</text>
<text x="167.4" y="66.5">30 μA</text>
<text x="177.2" y="66.5">BAT-</text>
<text x="197.8" y="66.5">GND</text>
<text x="268.8" y="66.5">6 mA</text>
<text x="278.9" y="70.3">Bat+</text>
<text x="299.2" y="70.3">3V3</text>
<text x="163.2" y="167">3V3</text>
<text x="175.9" y="167">3V3</text>
<text x="226.6" y="167">3V3</text>
<text x="239.3" y="167">3V3</text>
<text x="252" y="167">3V3</text>
<text x="180" y="180.7">100 mA</text>
<text x="278.9" y="264.4">Battery Measurement</text>
</g>
<g font-size="1.8" fill="#00f">
<text x="179.7" y="53.9">Quiescent Current : 7.0µA</text>
<text x="190.5" y="179.4">Power Consumption : 100 mA</text>
<text x="206.7" y="195.8">P0</text>
<text x="212.5" y="194.8">10</text>
<text x="212.5" y="197.3">11</text>
<text x="206.7" y="198.4">P1</text>
<text x="206.7" y="200.9">P2</text>
<text x="206.7" y="203.4">P3</text>
<text x="212.5" y="199.9">12</text>
<text x="212.5" y="202.4">14</text>
<text x="206.7" y="206">P4</text>
<text x="206.7" y="208.5">P5</text>
<text x="212.5" y="205">16</text>
<text x="212.5" y="207.5">17</text>
<text x="206.7" y="211">P6</text>
<text x="206.7" y="213.6">P7</text>
<text x="212.5" y="210">19</text>
<text x="212.5" y="212.6">20</text>
<text x="248.3" y="232.7">Default State</text>
<text x="246.6" y="234.7">With No Interupt :</text>
<text x="248.7" y="236.7">0b00001111</text>
<text x="278.9" y="269.5">A3</text>
<text x="299.2" y="269.5">BA001</text>
<text x="323.3" y="269.5">B151BA</text>
<text x="278.9" y="273.3">12.02.2021</text>
<text x="278.9" y="275.8">C:\Altium Projects\P511\[BA]\Electronic\[B151BA]\Design Files\Schematic\Battery Measurement.SchDoc</text>
<text x="296.7" y="273.3">15:39:48</text>
<text x="319.5" y="273.3">3</text>
</g>
<g font-size="1.8" fill="#38761d">
<text x="182.8" y="58.9">I2C Addres : 0x6C</text>
<text x="199.8" y="89.5">3</text>
<text x="281.1" y="89.5">7</text>
<text x="301.2" y="89.5">2</text>
<text x="199.8" y="92.1">4</text>
<text x="281" y="92.1">6</text>
<text x="301.2" y="92.1">3</text>
<text x="192.4" y="199.9">2</text>
<text x="192.4" y="202.4">4</text>
</g>
<g font-size="1.8" fill="#000080">
<text x="60.6" y="62.7">J11</text>
<text x="155.9" y="65.3">0402</text>
<text x="155.9" y="62.7">C86</text>
<text x="218.1" y="64">R67</text>
<text x="230.8" y="64">R68</text>
<text x="243.4" y="64">R69</text>
<text x="257.4" y="65.3">0402</text>
<text x="257.4" y="62.7">C87</text>
<text x="333.5" y="65.3">0402</text>
<text x="333.5" y="62.7">C88</text>
<text x="155.9" y="67.8">100nF</text>
<text x="155.9" y="70.3">6V3</text>
<text x="218.1" y="66.5">47K %1</text>
<text x="218.1" y="69.1">0402</text>
<text x="230.8" y="66.5">10K %1</text>
<text x="230.8" y="69.1">0402</text>
<text x="243.4" y="66.5">10K %1</text>
<text x="243.4" y="69.1">0402</text>
<text x="257.4" y="67.8">100nF</text>
<text x="257.4" y="70.3">6V3</text>
<text x="333.5" y="67.8">100nF</text>
<text x="333.5" y="70.3">6V3</text>
<text x="182.8" y="81.8">MAX17055ETB+T</text>
<text x="183.2" y="79.2">Maxim Integrated</text>
<text x="284.2" y="79.2">Texas Instruments</text>
<text x="284.5" y="81.8">TCA9517ADGKR</text>
<text x="92.6" y="89.4">D22</text>
<text x="105.2" y="88.1">C89</text>
<text x="92.6" y="94.4">0402</text>
<text x="92.6" y="91.9">ESD</text>
<text x="105.2" y="90.6">0402</text>
<text x="105.2" y="93.2">33pF</text>
<text x="105.2" y="95.7">6V3</text>
<text x="155.9" y="110.9">0402</text>
<text x="155.9" y="113.5">470nF</text>
<text x="155.9" y="108.4">C90</text>
<text x="155.9" y="116">6V3</text>
<text x="188.5" y="118.8">R70</text>
<text x="186.1" y="125.9">OARS-XP</text>
<text x="186.7" y="123.4">0R01 %1</text>
<text x="168.6" y="179.4">0402</text>
<text x="168.6" y="176.9">C91</text>
<text x="230.8" y="178.1">R71</text>
<text x="243.4" y="178.1">R72</text>
<text x="256.1" y="178.1">R73</text>
<text x="168.6" y="182">100nF</text>
<text x="168.6" y="184.5">6V3</text>
<text x="230.8" y="180.7">47K %1</text>
<text x="230.8" y="183.2">0402</text>
<text x="243.4" y="180.7">47K %1</text>
<text x="243.4" y="183.2">0402</text>
<text x="256.1" y="180.7">47K %1</text>
<text x="256.1" y="183.2">0402</text>
<text x="195.4" y="186">Texas Instruments</text>
<text x="196.4" y="188.5">PCF8574RGYR</text>
<text x="336" y="264.4">Ovoo Electronics</text>
</g>
<g font-size="1.8" fill="#f90">
<text x="258.1" y="100.3">Communication Line</text>
<text x="260.3" y="98.2">Vbat Level I2C</text>
<text x="329.1" y="100.3">Communication Line</text>
<text x="331.6" y="98.2">3V3 Level I2C</text>
<text x="123.7" y="213.2">Communication Line</text>
<text x="126.2" y="211.1">3V3 Level I2C</text>
</g>
<g font-size="1.8" fill="#666">
<text x="211.7" y="113.2">Sense resistor is coosed 0R01 for sensing</text>
<text x="211.7" y="115.2">upto 5.12A with 156.25 uA resolution.</text>
<text x="211.7" y="119.3">Current sensor is a optional component. If</text>
<text x="211.7" y="121.3">not want to measure current must be</text>
<text x="211.7" y="123.4">connect PACK- to GND.</text>
</g>
<g font-size="1.4" fill="#38761d">
<text x="261.5" y="89.8">I2C_ISO1_SCL</text>
<text x="333.3" y="89.8">MASTER_SCL</text>
<text x="261.5" y="92.3">I2C_ISO1_SDA</text>
<text x="333.1" y="92.3">MASTER_SDA</text>
<text x="129" y="203.9">MASTER_SDA</text>
<text x="129.2" y="201.4">MASTER_SCL</text>
<text x="177.5" y="200.1">MASTER_SCL</text>
<text x="177.5" y="202.7">MASTER_SDA</text>
</g>
<g font-size="1.4" fill="#00f">
<text x="225.1" y="97.4">SIGNAL_GAUGE_ALERT</text>
<text x="263.1" y="204.2">SIGNAL_GAUGE_ALERT</text>
</g>
<g font-size="1.4" fill="#fff">
<text x="263.3" y="195.8">SIGNAL_POWER_PG</text>
<text x="103.5" y="202.2">MASTER_I2C</text>
<text x="262.1" y="200.9">SIGNAL_POWER_STAT2</text>
<text x="262.2" y="198.4">SIGNAL_POWER_STAT1</text>
</g>
<g font-size="1.4" fill="#000080">
<text x="336" y="266.8">Necip Fazıl Mah. Ortaırmak Sok.</text>
<text x="336" y="268.1">Birgül Apt. No: 19/6</text>
<text x="336" y="269.4">Meram / Konya</text>
<text x="336" y="270.6">Turkiye</text>
</g>
</svg>
